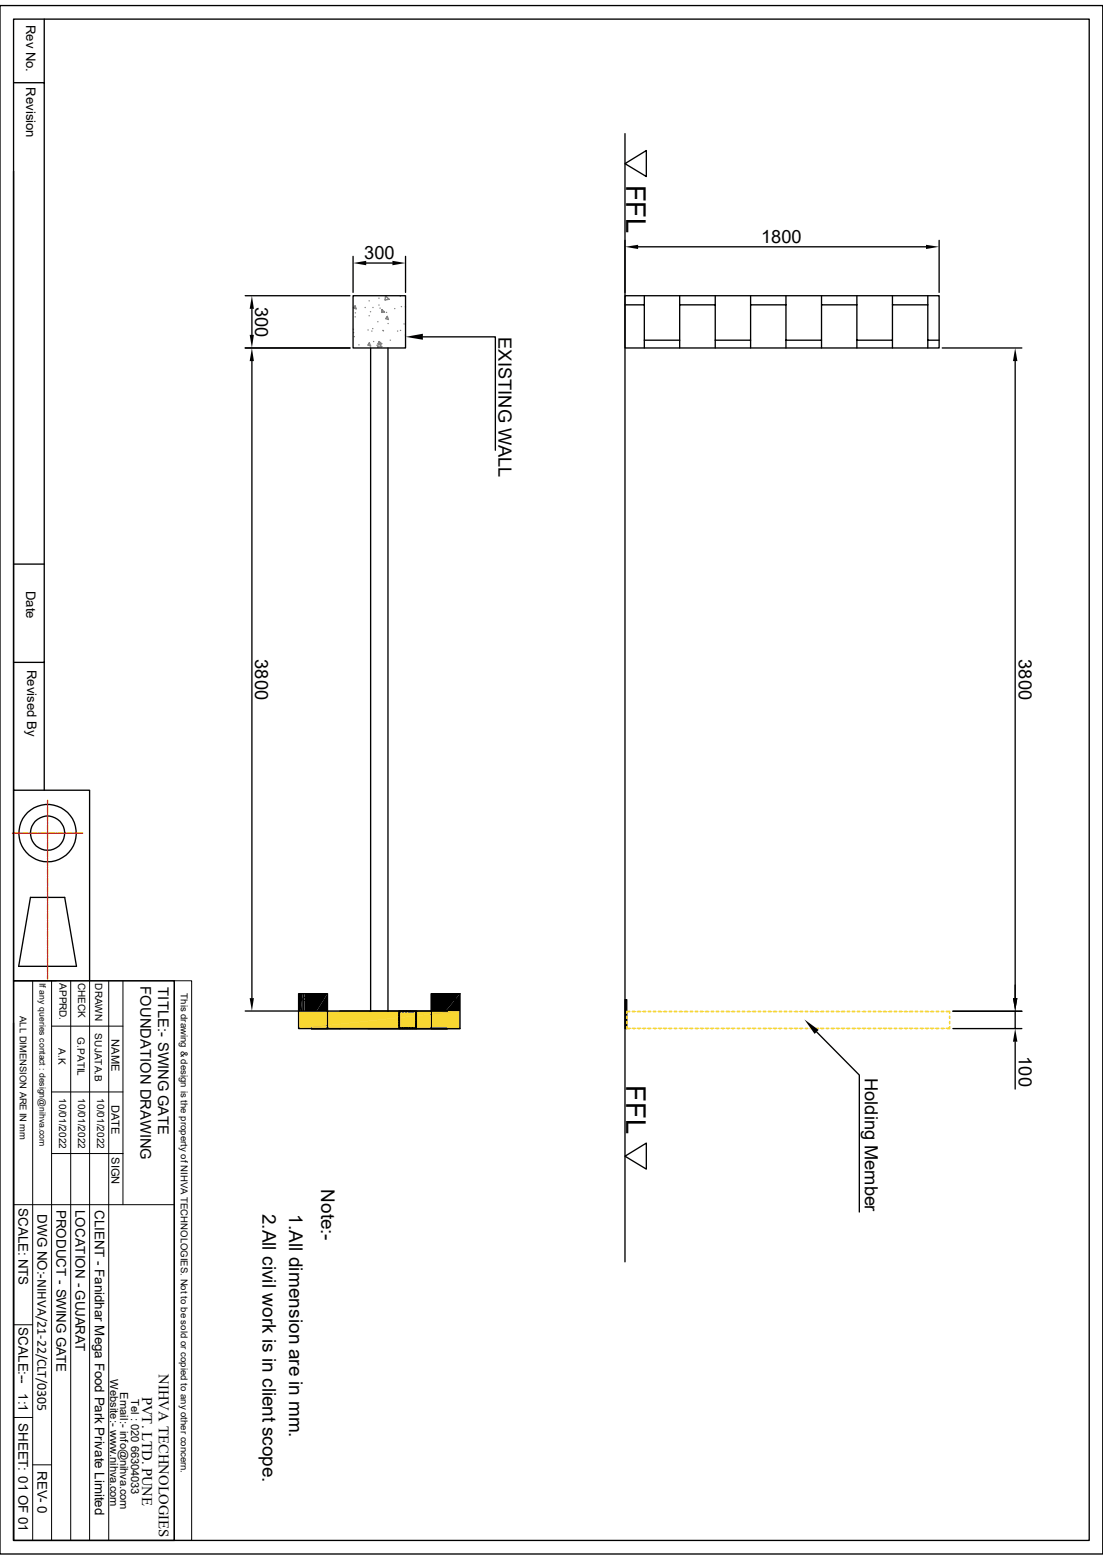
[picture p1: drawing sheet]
<svg xmlns="http://www.w3.org/2000/svg" width="210mm" height="297mm" viewBox="0 0 210 297" stroke-linecap="round" stroke-linejoin="round" font-family="sans-serif">
<g fill="none" stroke="#000" stroke-width=".25">
<path d="M119 31.2l4.1-2.5v4.9zM119 25.4v214.8M67.2 56.3h10v10h-10zM119 56.3h59.8v10h-59.8zM119 58h3.7M122.7 56.3v10M129.4 56.3v10M129.4 58h6.8M136.2 56.3v10M142.9 56.3v10M142.9 58h6.7M149.6 56.3v10"/>
<path d="M156.4 56.3v10M156.4 58h6.8M163.2 56.3v10M169.9 56.3v10M169.9 58h6.8M176.7 56.3v10M122.7 64.8h6.7M136.2 64.8h6.7M149.6 64.8h6.8M163.2 64.8h6.7M176.7 64.8h2.1M179.4 66.3h15.2"/>
<path d="M193.3 68.7v121.3M59.3 195.8h5.4M87.6 189.2h-5.5v6.6h5.5M119 190.3h.3v5.5h-.3zM181.4 192.5h13.2M119 220.1l4.1-2.5v5z"/>
<circle cx="83.2" cy="190.2" r=".25"/>
<circle cx="86.5" cy="190.2" r=".25"/>
</g>
<path d="M119.2 190.3v5.5" fill="none" stroke="#000" stroke-width=".34"/>
<path d="M119.3 195.8h61.5M119.3 192.6h61.5" fill="none" stroke="#f8d731" stroke-width=".19"/>
<g fill="none" stroke="#f8d731" stroke-width=".25">
<path d="M119.3 195.5v.3h.6M119.3 195.5v.2h.6M119.3 193.5v.4M119.3 194.5v.4M119.9 192.5h-.6v.4M119.9 192.7h-.6v.2M120.5 195.8h.4M120.5 195.7h.4M120.5 192.5h.4M120.5 192.7h.4M121.5 195.8h.4M121.5 195.7h.4"/>
<path d="M121.5 192.5h.4M121.5 192.7h.4M122.5 195.8h.4M122.5 195.7h.4M122.5 192.5h.4M122.5 192.7h.4M123.4 195.8h.5M123.4 195.7h.5M123.4 192.5h.5M123.4 192.7h.5M124.5 195.8h.3M124.5 195.7h.3"/>
<path d="M124.5 192.5h.3M124.5 192.7h.3M125.4 195.8h.5M125.4 195.7h.5M125.4 192.5h.5M125.4 192.7h.5M126.4 195.8h.4M126.4 195.7h.4M126.4 192.5h.4M126.4 192.7h.4M127.4 195.8h.4M127.4 195.7h.4"/>
<path d="M127.4 192.5h.4M127.4 192.7h.4M128.4 195.8h.4M128.4 195.7h.4M128.4 192.5h.4M128.4 192.7h.4M129.5 195.8h.3M129.5 195.7h.3M129.5 192.5h.3M129.5 192.7h.3M130.4 195.8h.4M130.4 195.7h.4"/>
<path d="M130.4 192.5h.4M130.4 192.7h.4M131.4 195.8h.4M131.4 195.7h.4M131.4 192.5h.4M131.4 192.7h.4M132.4 195.8h.4M132.4 195.7h.4M132.4 192.5h.4M132.4 192.7h.4M133.4 195.8h.4M133.4 195.7h.4"/>
<path d="M133.4 192.5h.4M133.4 192.7h.4M134.4 195.8h.4M134.4 195.7h.4M134.4 192.5h.4M134.4 192.7h.4M135.4 195.8h.4M135.4 195.7h.4M135.4 192.5h.4M135.4 192.7h.4M136.4 195.8h.4M136.4 195.7h.4"/>
<path d="M136.4 192.5h.4M136.4 192.7h.4M137.4 195.8h.4M137.4 195.7h.4M137.4 192.5h.4M137.4 192.7h.4M138.4 195.8h.4M138.4 195.7h.4M138.4 192.5h.4M138.4 192.7h.4M139.4 195.8h.4M139.4 195.7h.4"/>
<path d="M139.4 192.5h.4M139.4 192.7h.4M140.4 195.8h.4M140.4 195.7h.4M140.4 192.5h.4M140.4 192.7h.4M141.4 195.8h.4M141.4 195.7h.4M141.4 192.5h.4M141.4 192.7h.4M142.4 195.8h.4M142.4 195.7h.4"/>
<path d="M142.4 192.5h.4M142.4 192.7h.4M143.4 195.8h.4M143.4 195.7h.4M143.4 192.5h.4M143.4 192.7h.4M144.4 195.8h.4M144.4 195.7h.4M144.4 192.5h.4M144.4 192.7h.4M145.4 195.8h.4M145.4 195.7h.4"/>
<path d="M145.4 192.5h.4M145.4 192.7h.4M146.4 195.8h.4M146.4 195.7h.4M146.4 192.5h.4M146.4 192.7h.4M147.4 195.8h.4M147.4 195.7h.4M147.4 192.5h.4M147.4 192.7h.4M148.4 195.8h.4M148.4 195.7h.4"/>
<path d="M148.4 192.5h.4M148.4 192.7h.4M149.4 195.8h.4M149.4 195.7h.4M149.4 192.5h.4M149.4 192.7h.4M150.4 195.8h.3M150.4 195.7h.3M150.4 192.5h.3M150.4 192.7h.3M151.4 195.8h.4M151.4 195.7h.4"/>
<path d="M151.4 192.5h.4M151.4 192.7h.4M152.4 195.8h.3M152.4 195.7h.3M152.4 192.5h.3M152.4 192.7h.3M153.4 195.8h.4M153.4 195.7h.4M153.4 192.5h.4M153.4 192.7h.4M154.3 195.8h.5M154.3 195.7h.5"/>
<path d="M154.3 192.5h.5M154.3 192.7h.5M155.4 195.8h.3M155.4 195.7h.3M155.4 192.5h.3M155.4 192.7h.3M156.3 195.8h.5M156.3 195.7h.5M156.3 192.5h.5M156.3 192.7h.5M157.4 195.8h.3M157.4 195.7h.3"/>
<path d="M157.4 192.5h.3M157.4 192.7h.3M158.3 195.8h.4M158.3 195.7h.4M158.3 192.5h.5M158.3 192.7h.5M159.3 195.8h.4M159.3 195.7h.4M159.3 192.5h.4M159.3 192.7h.4M160.3 195.8h.4M160.3 195.7h.4"/>
<path d="M160.3 192.5h.4M160.3 192.7h.4M161.3 195.8h.4M161.3 195.7h.4M161.3 192.5h.4M161.3 192.7h.4M162.3 195.8h.4M162.3 195.7h.4M162.3 192.5h.4M162.3 192.7h.4M163.3 195.8h.4M163.3 195.7h.4"/>
<path d="M163.3 192.5h.4M163.3 192.7h.4M164.3 195.8h.4M164.3 195.7h.4M164.3 192.5h.4M164.3 192.7h.4M165.3 195.8h.4M165.3 195.7h.4M165.3 192.5h.4M165.3 192.7h.4M166.3 195.8h.4M166.3 195.7h.4"/>
<path d="M166.3 192.5h.4M166.3 192.7h.4M167.3 195.8h.4M167.3 195.7h.4M167.3 192.5h.4M167.3 192.7h.4M168.3 195.8h.4M168.3 195.7h.4M168.3 192.5h.4M168.3 192.7h.4M169.3 195.8h.4M169.3 195.7h.4"/>
<path d="M169.3 192.5h.4M169.3 192.7h.4M170.3 195.8h.4M170.3 195.7h.4M170.3 192.5h.4M170.3 192.7h.4M171.3 195.8h.4M171.3 195.7h.4M171.3 192.5h.4M171.3 192.7h.4M172.3 195.8h.4M172.3 195.7h.4"/>
<path d="M172.3 192.5h.4M172.3 192.7h.4M173.3 195.8h.4M173.3 195.7h.4M173.3 192.5h.4M173.3 192.7h.4M174.3 195.8h.4M174.3 195.7h.4M174.3 192.5h.4M174.3 192.7h.4M175.3 195.8h.4M175.3 195.7h.4"/>
<path d="M175.3 192.5h.4M175.3 192.7h.4M176.3 195.8h.4M176.3 195.7h.4M176.3 192.5h.4M176.3 192.7h.4M177.3 195.8h.4M177.3 195.7h.4M177.3 192.5h.4M177.3 192.7h.4M178.3 195.8h.4M178.3 195.7h.4"/>
<path d="M178.3 192.5h.4M178.3 192.7h.4M179.3 195.8h.4M179.3 195.7h.4M179.3 192.5h.4M179.3 192.7h.4M180.3 192.5h.5v.4M180.3 192.7h.5M180.8 195.5v.3h-.5M180.8 195.5v.2h-.5M180.8 193.5v.4M180.8 194.5v.4"/>
</g>
<g fill="#000">
<path d="M193.3 66.3l.4 2.4h-.8zM56.9 189.2h.8l-.8 6.6zM57.7 189.2v6.6h-.8zM57.7 189.2v.9zM57.7 189.2v1zM57.7 189.2v.8zM57.8 189.2l-.1 .8zM57.8 189.2v.7zM57.9 189.2l-.1 .7zM57.9 189.2v.7zM58 189.2l-.1 .7zM58 189.2v.7z"/>
<path d="M58.1 189.2l-.1 .7zM58.1 189.2v.7zM58.1 189.2v.8zM58.2 189.2v.8zM58.2 189.2v.9zM58.2 189.2v1zM58.2 189.2h4.2l-4.2 6.6zM62.4 189.2v6.6h-4.2zM82.1 189.2h5.5l-5.5 6.6zM87.6 189.2v6.6h-5.5zM192.9 190h.8l-.4 2.5z"/>
</g>
<g fill="none" stroke="#808080" stroke-width=".25">
<path d="M67.6 58.2l.2 .6-.5-.2zM67.6 59.6h.1M69.5 58.5h.1M70.3 57.3h.1M70.5 59.4h.1M71 58.5h.1M72.1 56.8h.1M72.1 58.1h.1M72.3 58.7h.1M72.7 59l.5 .4-.5 .1zM73.4 56.3l.7 .7-.8 .1zM73.6 59.5h.1"/>
<path d="M75.1 58.8h.1M76.2 56.4h.1M76.4 58.4h.1M77.2 58.4h.1M67.3 62.7h.1M67.3 63.3h.1M67.4 64.1h.1M67.6 60.3h.1M68.3 65.7h.1M70.1 62.8h.1M70.3 60.1h.1M70.3 65.3l.3 .6-.5-.2z"/>
<path d="M70.8 63h.1M71 62.6h.1M71.1 65h.1M71.8 65.7h.1M71.9 61.3h.1M72 65.4l.7 .6-.8 .1zM72.2 65l.5 .4-.6 .1zM72.9 62.9h.1M73 63h.1M73.7 60.2l.3 .6-.6-.1zM73.9 61.6h.1M74.3 64.8h.1"/>
<path d="M75.7 63h.1M76.2 62.9h.1M76.9 61.7h.1M77.2 63.8h.1"/>
</g>
<path d="M57.7 190.2v5.6M57.7 190.3v5.5M57.8 190.4v5.4M57.9 190.5v5.3M58 190.5v5.3M58 190.4v5.4M58.1 190.4v5.4M58.2 190.2v5.6" fill="none" stroke="#000" stroke-width=".19"/>
<g fill="#f8d731">
<path d="M56.9 192.5h30.7l-30.7 3.3z"/>
<path d="M56.9 195.8l30.7-3.3v3.3z"/>
</g>
<g fill="none" stroke="#000" stroke-width=".25">
<path d="M0 1.1h210v294.8h-210zM2.6 3.6h204.8v289.7h-204.8zM2.6 15.7h5.8M8.4 3.6v146.9M2.6 32.6v117.9h14.5v36.2M46.7 56.3h19.9M48 58.8v5M67.2 48.8v6.9M69.7 50.1h5M77.2 48.8v6.9M119 45.8v9.9M121.5 47h54.8"/>
<path d="M178.8 45.8v9.9M46.7 66.3h19.9M48 68.7v121.3M70.6 66.3v126.2M73.9 66.3v126.2M80.5 64.1h13.8v21.6M2.6 107.4h5.8M2.6 126.1h5.8M2.6 150.5v36.2M5.8 170.9h6.5l2.3 13.1h-11zM2.6 186.7h30.6v106.6h-30.6zM2.6 194.8v98.5"/>
<path d="M46.7 192.5h38.5M56.9 189.2h5.5v6.6h-5.5zM59.3 195.8h25.9M75.9 192.8v.2M75.9 193.1v.2M75.9 193.4v.2M75.9 193.8v.2M75.9 194.1v.2M75.9 194.4v.2M75.9 194.7v.2M75.9 195v.2M75.9 195.3v.2"/>
<path d="M75.9 195.7v.1h.3M76.1 193v.2M76.1 193.3v.2M76.1 193.6v.2M76.1 193.9v.2M76.1 194.2v.2M76.1 194.5v.2M76.1 194.9v.2M76.1 195.2v.2M76.1 195.5v.2h.2M76.2 192.5h-.3v.2M76.3 192.6h-.2v.3"/>
<path d="M76.4 195.7h.2M76.4 192.6h.2M76.7 195.7h.2M76.7 192.6h.2M77 195.7h.3M77 192.6h.3M77.3 195.7h.3M77.3 192.6h.3M77.7 195.7h.2M77.7 192.6h.2M78 195.7h.2M78 192.6h.2"/>
<path d="M78.3 195.7h.2M78.3 192.6h.2M78.6 195.7h.2M78.6 192.6h.2M79 192.6h.2v.3M79.1 192.5h.2v.2M79.2 193v.2M79.2 193.3v.2M79.2 193.6v.2M79.2 193.9v.2M79.2 194.2v.2M79.2 194.5v.2"/>
<path d="M79.2 194.9v.2M79.2 195.2v.2M79.2 195.5v.2h-.2M79.3 192.8v.2M79.3 193.1v.2M79.3 193.4v.2M79.3 193.8v.2M79.3 194.1v.2M79.3 194.4v.2M79.3 194.7v.2M79.3 195v.2M79.3 195.3v.2"/>
<path d="M79.3 195.7v.1M82.1 189.2h5.5v6.6h-5.5zM155.5 196.5l8.1 8.2v26.1M181.4 195.8h13.2M181.4 192.5h13.2M193.3 187.5v2.5M193.3 192.5v3.3M193.3 198.3v9"/>
<circle cx="9.1" cy="158.6" r="5.5"/>
<circle cx="9.1" cy="158.6" r="3.3"/>
<circle cx="57.9" cy="190.2" r=".25"/>
<circle cx="61.3" cy="190.2" r=".25"/>
</g>
<path d="M48 56.3l.3 2.5h-.8zM67.2 50.1l2.5-.4v.8zM74.7 49.7l2.5 .4-2.5 .4zM119 47l2.5-.4v.8zM176.3 46.6l2.5 .4-2.5 .4zM48 66.3l.3 2.4h-.8zM47.5 63.8h.8l-.3 2.5zM77.2 64.1l3.3-.6v1.2zM47.5 190h.8l-.3 2.5zM153.2 194.1l2.7 2-.8 .7zM192.9 190h.8l-.4 2.5zM193.3 195.8l.4 2.5h-.8z" fill="#000"/>
<g fill="none" stroke="#000" stroke-width=".19">
<path d="M2.6 186.7h30.6M6.2 186.7v106.6M9.8 195.4h13.6M9.8 186.7v106.6M13.5 186.7v106.6M17.1 186.7v106.6M20.7 186.7v106.6M23.4 186.7v42.7M33.2 186.7h3.3v106.6h-3.3zM33.2 188.6v104.7M9.8 219.6h13.6M9.8 207.9h13.6"/>
<path d="M2.6 229.4h30.6M2.6 252.2h3.6M2.6 269.9h3.6M6.2 278.9h3.6"/>
</g>
<g fill="none" stroke="#f00" stroke-width=".25">
<path d="M2.4 158.6h1.3M3.9 158.6h.2M4.3 158.6h1.1M5.6 158.6h.2M6 158.6h1.1M7.3 158.6h.2M7.7 158.6h1M8.9 158.6h.2M9.1 152.4v.6M9.1 153.2v.3M9.1 153.7v1M9.1 154.9v.3"/>
<path d="M9.1 155.4v1M9.1 156.6v.2M9.1 157v1.1M9.1 158.3v.2M9.1 158.7v1.1M9.1 160v.2M9.4 158.6h1M10.6 158.6h.2M11 158.6h1.1M12.3 158.6h.2M12.7 158.6h1.1M14 158.6h.2"/>
<path d="M14.4 158.6h1.3M9.1 160.4v1.1M9.1 161.7v.2M9.1 162.1v1.1M9.1 163.4v.2M9.1 163.8v1M9.1 165.1v.2M9.1 165.5v1M9.1 166.8v.2M9.1 167.2v1M9.1 168.4v.2M9.1 168.8v1.1"/>
<path d="M9.1 170.1v.2M9.1 170.5v1.1M9.1 171.8v.2M9.1 172.2v1.1M9.1 173.5v.2M9.1 173.9v1.1M9.1 175.2v.2M9.1 175.6v1.1M9.1 176.9v.2M9.1 177.3v1.1M9.1 178.6v.2M9.1 179v1"/>
<path d="M9.1 180.3v.2M9.1 180.7v1M9.1 181.9v.2M9.1 182.3v1.1M9.1 183.6v.2M9.1 184v1.1M9.1 185.3v.2M9.1 185.7v.7"/>
</g>
<g font-size="5.2">
<text x="119.3" y="35.2" transform="rotate(90 119.3 35.2)">FFL</text>
<text x="119.3" y="206.6" transform="rotate(90 119.3 206.6)">FFL</text>
</g>
<g font-size="3.6">
<text x="61.1" y="226.4" transform="rotate(90 61.1 226.4)">Note:-</text>
<text x="50" y="231.1" transform="rotate(90 50 231.1)">2.All civil work is in client scope.</text>
<text x="55.1" y="231.2" transform="rotate(90 55.1 231.2)">1.All dimension are in mm.</text>
</g>
<g font-size="3.5">
<text x="144.9" y="46.4">1800</text>
<text x="69.3" y="49.4">300</text>
<text x="48.6" y="58.4" transform="rotate(90 48.6 58.4)">300</text>
<text x="94.9" y="64.2" transform="rotate(90 94.9 64.2)">EXISTING WALL</text>
<text x="48.6" y="125.5" transform="rotate(90 48.6 125.5)">3800</text>
<text x="194" y="125.5" transform="rotate(90 194 125.5)">3800</text>
<text x="194" y="201.1" transform="rotate(90 194 201.1)">100</text>
<text x="164.7" y="205.1" transform="rotate(90 164.7 205.1)">Holding Member</text>
</g>
<g font-size="2.8">
<text x="26.8" y="187.8" transform="rotate(90 26.8 187.8)">FOUNDATION DRAWING</text>
<text x="30.1" y="188" transform="rotate(90 30.1 188)">TITLE:- SWING GATE</text>
<text x="30.3" y="261.6" transform="rotate(90 30.3 261.6)">NIHVA TECHNOLOGIES</text>
<text x="27.1" y="265.9" transform="rotate(90 27.1 265.9)">PVT. LTD. PUNE</text>
</g>
<g font-size="2.5">
<text x="5" y="4.7" transform="rotate(90 5 4.7)">Rev No.</text>
<text x="5" y="16.6" transform="rotate(90 5 16.6)">Revision</text>
<text x="5" y="112.5" transform="rotate(90 5 112.5)">Date</text>
<text x="5.2" y="127.5" transform="rotate(90 5.2 127.5)">Revised By</text>
<text x="3.5" y="230" transform="rotate(90 3.5 230)">SCALE: NTS</text>
<text x="7.1" y="231.2" transform="rotate(90 7.1 231.2)">DWG NO:-NIHVA/21-22/CLT/0305</text>
<text x="10.8" y="230.3" transform="rotate(90 10.8 230.3)">PRODUCT - SWING GATE</text>
<text x="14.4" y="230.3" transform="rotate(90 14.4 230.3)">LOCATION - GUJARAT</text>
<text x="18" y="230.4" transform="rotate(90 18 230.4)">CLIENT - Fanidhar Mega Food Park Private Limited</text>
<text x="3.5" y="252.7" transform="rotate(90 3.5 252.7)">SCALE:--</text>
<text x="3.5" y="265.3" transform="rotate(90 3.5 265.3)">1:1</text>
<text x="3.5" y="271" transform="rotate(90 3.5 271)">SHEET: 01 OF 01</text>
<text x="7.2" y="280" transform="rotate(90 7.2 280)">REV- 0</text>
</g>
<g font-size="2.1">
<text x="21.3" y="197.9" transform="rotate(90 21.3 197.9)">NAME</text>
<text x="21.3" y="210.3" transform="rotate(90 21.3 210.3)">DATE</text>
<text x="21.3" y="220.3" transform="rotate(90 21.3 220.3)">SIGN</text>
<text x="21" y="262.6" transform="rotate(90 21 262.6)">Website:- www.nihva.com</text>
<text x="22.9" y="265" transform="rotate(90 22.9 265)">Email:- info@nihva.com</text>
<text x="25" y="266.3" transform="rotate(90 25 266.3)">Tel : 020 66304033</text>
</g>
<g font-size="1.9">
<text x="11.3" y="187.2" transform="rotate(90 11.3 187.2)">APPRD.</text>
<text x="14.9" y="187.1" transform="rotate(90 14.9 187.1)">CHECK</text>
<text x="18.1" y="187.2" transform="rotate(90 18.1 187.2)">DRAWN</text>
<text x="14.8" y="197.5" transform="rotate(90 14.8 197.5)">G.PATIL</text>
<text x="18.1" y="196.8" transform="rotate(90 18.1 196.8)">SUJATA.B</text>
<text x="11.1" y="199.6" transform="rotate(90 11.1 199.6)">A.K</text>
<text x="11.3" y="209.1" transform="rotate(90 11.3 209.1)">10/01/2022</text>
<text x="14.9" y="209.1" transform="rotate(90 14.9 209.1)">10/01/2022</text>
<text x="18.5" y="209.1" transform="rotate(90 18.5 209.1)">10/01/2022</text>
</g>
<g font-size="1.8">
<text x="34.5" y="189.1" transform="rotate(90 34.5 189.1)">This drawing &amp; design is the property of NIHVA TECHNOLOGIES. Not to be sold or copied to any other concern.</text>
<text x="3.8" y="193.4" transform="rotate(90 3.8 193.4)">ALL DIMENSION ARE IN mm</text>
</g>
<text font-size="1.7" x="7.5" y="187.2" transform="rotate(90 7.5 187.2)">If any queries contact : design@nihva.com</text>
</svg>
